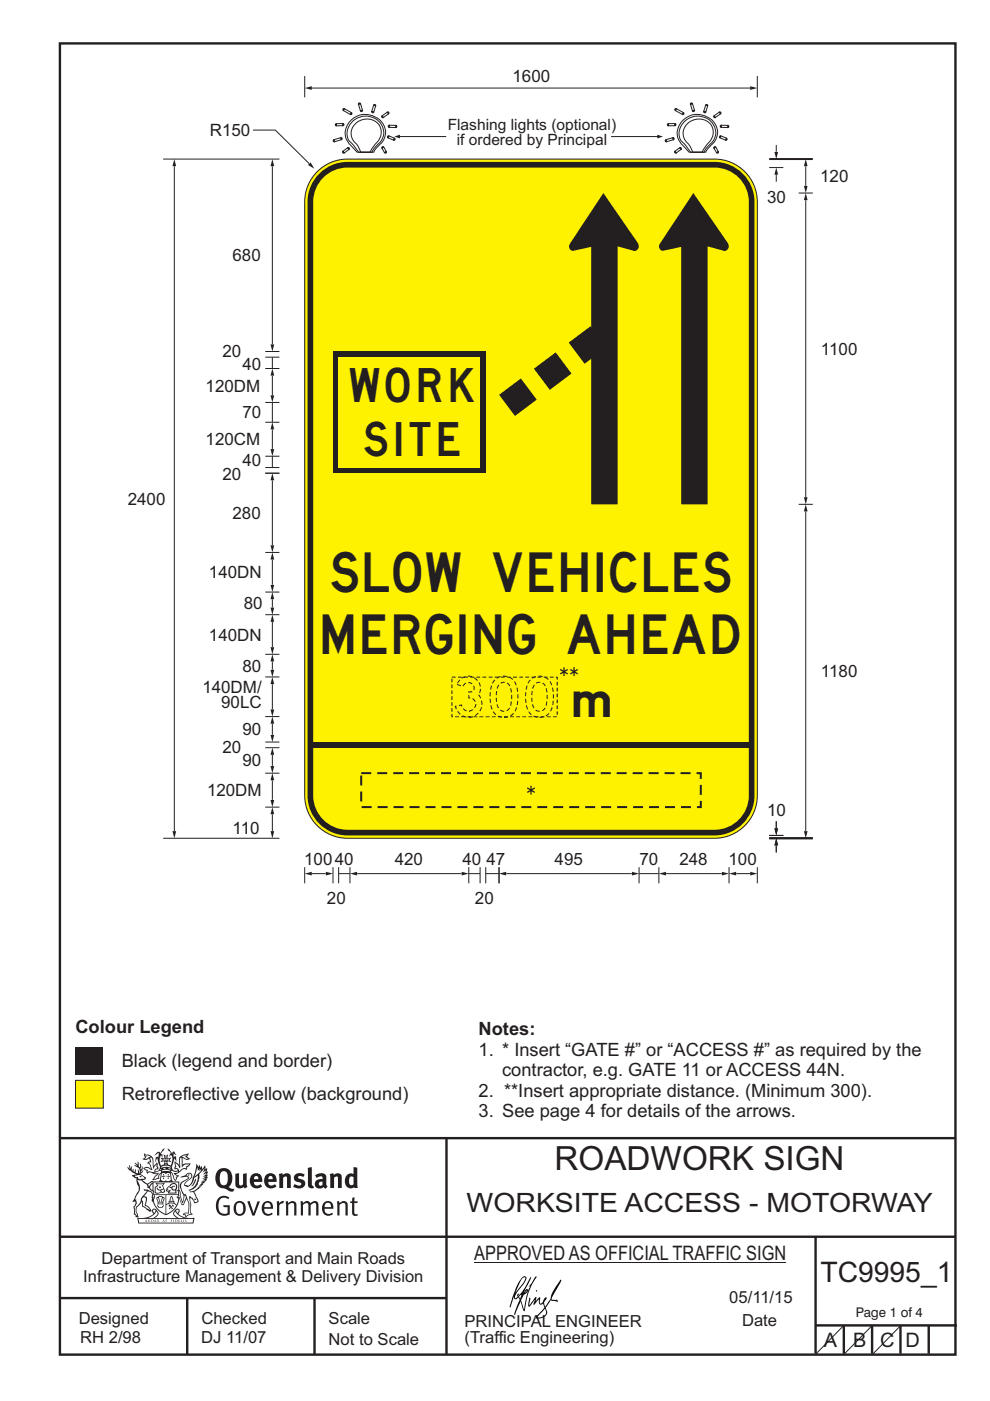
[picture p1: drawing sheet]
<svg xmlns="http://www.w3.org/2000/svg" width="210mm" height="297mm" viewBox="0 0 210 297" stroke-linecap="round" stroke-linejoin="round" font-family="sans-serif">
<g fill="none" stroke="#231f20" stroke-width=".51">
<path d="M12.7 9.2h190v278h-190zM12.7 241.3h189.9M94.7 241.4v45.8M12.7 275.2h82M12.7 262.2h190.1M39.7 275.2v12M66.7 275.2v12M173 262.2v24.8M173 281h30M179 281v6M185 281v6M191 281v6"/>
<path d="M197 281v6"/>
</g>
<g fill="#231f20">
<path d="M47 248.5a2.55 2.55 0 0 0 0 2.7l.3 .1a.81 .81 0 0 0 1-.9v-.6a1.04 1.04 0 0 0-1.1-1.5zM46.3 248.1a1.82 1.82 0 0 1 2.1-.2 1.82 1.82 0 0 1 .9 1.9 2.29 2.29 0 0 1-.8 1.9l.7 .3h.5l-.2 .6a2.87 2.87 0 0 1-2-.7 2.12 2.12 0 0 1-1.7-3.1z" fill-rule="evenodd"/>
<path d="M49.9 248.9l.8-.2v2a.46 .46 0 0 0 .2 .6 .46 .46 0 0 0 .7-.2v-2.2l.7-.2v2.4l.2 .5-.6 .4-.2-.3a1.02 1.02 0 0 1-1.2 .2 1.02 1.02 0 0 1-.6-1.1z" fill-rule="evenodd"/>
<path d="M54 249.5l-.1 .5h.9a.49 .49 0 0 0-.2-.6 .49 .49 0 0 0-.6 .1zM53.4 249.2a1.34 1.34 0 0 1 1.6-.3 1.34 1.34 0 0 1 .6 1.5v.2h-1.7a.77 .77 0 0 0 .5 .8 .77 .77 0 0 0 .9-.3l.3 .4a1.59 1.59 0 0 1-2.1 .2 1.59 1.59 0 0 1-.4-2z" fill-rule="evenodd"/>
<path d="M57 249.5l-.1 .5h.9a.49 .49 0 0 0-.2-.6 .49 .49 0 0 0-.6 .1zM56.4 249.2a1.34 1.34 0 0 1 1.6-.3 1.34 1.34 0 0 1 .7 1.5v.2h-1.8a.77 .77 0 0 0 .5 .8 .77 .77 0 0 0 .9-.3l.3 .4a1.59 1.59 0 0 1-2 .2 1.59 1.59 0 0 1-.5-2z" fill-rule="evenodd"/>
<path d="M59.1 248.9l.8-.2 .1 .4a.95 .95 0 0 1 1-.3 .95 .95 0 0 1 .7 .8v2.3h-.8v-2.3a.46 .46 0 0 0-.8 .1v2.2h-.9z" fill-rule="evenodd"/>
<path d="M62.5 249.1a1.75 1.75 0 0 1 2.1-.1l-.2 .5-.6-.2a.43 .43 0 0 0-.6 .3l.4 .3a1.04 1.04 0 0 1 1.2 1.2 1.04 1.04 0 0 1-1.4 .9l-1.2-.4 .3-.6 1 .4 .4-.4a.88 .88 0 0 0-1-.5l-.4-.2-.1-.4z" fill-rule="evenodd"/>
<path d="M65.3 247.6l.8-.2 .1 3.8 .2 .2 .2 .5a.88 .88 0 0 1-1-.1 .88 .88 0 0 1-.3-1z" fill-rule="evenodd"/>
<path d="M67.8 250.6a.43 .43 0 0 0-.1 .7 .43 .43 0 0 0 .7-.1v-.7zM66.8 249.2a1.7 1.7 0 0 1 2.4 .1v1.8l.3 .4-.4 .5-.5-.3a1.03 1.03 0 0 1-1.7-.2 1.03 1.03 0 0 1 .8-1.5h.7v-.4a.8 .8 0 0 0-1.2 .1z" fill-rule="evenodd"/>
<path d="M69.9 248.9l.8-.2 .1 .4a.95 .95 0 0 1 1-.3 .95 .95 0 0 1 .7 .8v2.3h-.8v-2.3a.46 .46 0 0 0-.8 .1v2.2h-.8z" fill-rule="evenodd"/>
<path d="M74.3 249.5a1.48 1.48 0 0 0 0 1.7l.4 .1 .3-.2v-1.5l-.3-.2zM75 247.4l.8 .2 .1 4.3h-.7l-.1-.2a1.26 1.26 0 0 1-1.4 0 1.26 1.26 0 0 1-.6-1.3 1.29 1.29 0 0 1 .5-1.3 1.29 1.29 0 0 1 1.4-.2z" fill-rule="evenodd"/>
<path d="M46.4 253.9a1.72 1.72 0 0 1 2.2 0l-.2 .3a1.24 1.24 0 0 0-1.4-.1 1.24 1.24 0 0 0-.7 1.3 1.49 1.49 0 0 0 1.3 2l.7-.2v-1.3h-.9l-.1-.4h1.4v2a1.93 1.93 0 0 1-2.2-.1 1.93 1.93 0 0 1-.7-2.2l.2-.7z" fill-rule="evenodd"/>
<path d="M50.3 255.2a1.65 1.65 0 0 0 .3 2.2 .99 .99 0 0 0 1-1.5 .78 .78 0 0 0-.4-.8 .78 .78 0 0 0-.9 .1zM50 254.9a1.33 1.33 0 0 1 1.6-.1 1.33 1.33 0 0 1 .5 1.5 1.31 1.31 0 0 1-1.3 1.5 1.31 1.31 0 0 1-1.3-1.6l.1-.5z" fill-rule="evenodd"/>
<path d="M52.5 254.7l.4-.1 .9 2.6 .8-2.5h.5l-1.1 3h-.5z" fill-rule="evenodd"/>
<path d="M56.2 255.2l-.2 .7h1.4a.7 .7 0 0 0-.3-.8 .7 .7 0 0 0-.9 .1zM55.9 255a1.22 1.22 0 0 1 1.5-.2 1.22 1.22 0 0 1 .5 1.5h-1.9a.93 .93 0 0 0 .5 1 .93 .93 0 0 0 1.2-.2l.1 .3a1.43 1.43 0 0 1-1.7 .1 1.43 1.43 0 0 1-.6-1.7z" fill-rule="evenodd"/>
<path d="M58.7 254.8l.4-.2 .1 .5 .4-.3 .6-.2-.2 .6a.66 .66 0 0 0-.8 .6v1.9h-.4z" fill-rule="evenodd"/>
<path d="M60.6 254.8l.4-.2 .1 .5a.94 .94 0 0 1 1-.4 .94 .94 0 0 1 .8 .7v2.3h-.5l-.1-2.5a.81 .81 0 0 0-1.2 .3v2.2h-.4z" fill-rule="evenodd"/>
<path d="M63.7 254.7l.5-.1 .1 .5 .4-.3a.78 .78 0 0 1 1.1 .3 .9 .9 0 0 1 1-.5 .9 .9 0 0 1 .7 .8v2.3h-.4l-.1-2.5a.67 .67 0 0 0-1.1 .3v2.2h-.5v-2.4l-.4-.2-.7 .4v2.2h-.5z" fill-rule="evenodd"/>
<path d="M69 255.2l-.2 .7h1.4a.7 .7 0 0 0-.3-.8 .7 .7 0 0 0-.9 .1zM68.7 255a1.22 1.22 0 0 1 1.5-.2 1.22 1.22 0 0 1 .5 1.5h-1.9a.93 .93 0 0 0 .5 1 .93 .93 0 0 0 1.2-.2l.1 .3a1.44 1.44 0 0 1-1.7 .1 1.44 1.44 0 0 1-.6-1.7z" fill-rule="evenodd"/>
<path d="M71.4 254.8l.5-.2 .1 .5a.94 .94 0 0 1 1-.4 .94 .94 0 0 1 .7 .7v2.3h-.4l-.1-2.5a.81 .81 0 0 0-1.2 .3v2.2h-.5z" fill-rule="evenodd"/>
<path d="M74.7 254l.5-.2v.9h.7l-.1 .4h-.7l.1 2.2 .1 .1h.5l.1 .3a.75 .75 0 0 1-1.2-.6v-2h-.4v-.4h.4z" fill-rule="evenodd"/>
<path d="M30.8 244.9l1.1 .3-.9 .5h-.4l.5-.5zM31.8 245.5l.2-.1a2.44 2.44 0 0 1 .4 2l.1 .4 .7-1-.1 .6 .3 .3a.57 .57 0 0 0-.6 .8l-1-.2-.5 .2 .1-.5-.7-.2 .6-.2 1 .5 .1-.1-.6-1.3-.2-.1 .5-.1zM30.7 244.5l-.2 .4 .3 .4-.6 .4a1.04 1.04 0 0 0 1.4-.1l.2 .7h-.4l-.2 .4a.94 .94 0 0 1 .9 1.1l-.2-.1a1.16 1.16 0 0 0-1.5-.1l.3 .4 .4 .2 .1 .5 .2 .2v-.2a.94 .94 0 0 1 1.1 .2h.9l-1.2 1.2a1.13 1.13 0 0 0 1.2-.2l.4-.1-.1-.4 .5-.7a.83 .83 0 0 0-.6 1.1l-.3-.1-.7 .3 1.1-1.4-.5 .2-.5-.1 1.3-.5-.2-.2-.8 .4v-.3l.2-.2 .3 .1 .1-.3-.2-.4v-.6l-.2-.3-.6 .9v-.7a1.42 1.42 0 0 0-1.7-1.8z" fill-rule="evenodd"/>
<path d="M38.5 245.3l.5-.3 .7-.1-.6 .3 .8 .5h-.3zM38.3 245.5h.2l.1 2a1.69 1.69 0 0 1 1.5-.7l-.7 .5 .1 .5a1.1 1.1 0 0 0-1.5 .6l-.1-.5-.2-.2h-.5l.2-.4-.2-.7a1.42 1.42 0 0 1 .8 1.1l.2-.1zM37.1 246.2l.1 1-.2 .3v.5l.6-.1 .1 .2a.96 .96 0 0 1-1.1-.1l-.1 .1a1.06 1.06 0 0 0 1.3 .2v.1a.72 .72 0 0 1-1 .2l.3 .5 .6 .3-.4 .1-.1 .7-.3-.4-.3-1.1-.4-.4 .4 .9a1.54 1.54 0 0 0 .6 1.2l.2-.3a.58 .58 0 0 1 .5-.7l.1-.2h-.3l-.4-.3 .9-.5a.93 .93 0 0 1 1.1-.5l.1 .2 .2-.1 .1-.5a.99 .99 0 0 0 .7-.9l-1.3 .1-.4 .3v-1.5l.9 .4 .8-.3h-.3l-.5-.4 .4-.7-.7 .2a1.46 1.46 0 0 0-1.3 2.1v.4l-.2-.4z" fill-rule="evenodd"/>
<path d="M35.6 248.9l.2 .1-.1 .4h.3l-.3 .1v.5l-.1-.6h-.3l.3-.1z" fill-rule="evenodd"/>
<path d="M34.6 248.9l.2 .1-.1 .3 .4 .1h-.4v.6l-.1-.5-.3-.1h.3z" fill-rule="evenodd"/>
<path d="M34.3 248.8a.57 .57 0 0 1 .9 .2 .57 .57 0 0 1 .9-.2l.2 1.4-.2 .1a.57 .57 0 0 1-.9-.1 .69 .69 0 0 1-1.1 0zM34.2 248.1l-.3 2.1-.2 .4h2.9l-.1-.4-.3-2.1h-.2v.3l-.8-.1-.9 .1 .1-.3z" fill-rule="evenodd"/>
<path d="M34.2 252.4a.3 .3 0 0 0 .6 0 .3 .3 0 0 0-.6 0zM33.3 251l.3 .3-.3 .3a.79 .79 0 0 0 0 1.3l.8-.2-.1-.3a.55 .55 0 0 1-.7-.6h.1l.1 .3 .4 .1 .8-.2-.4-.7 .4-.3-.7 .1zM33 250.7l1.1 .2 .9-.2-.4 .7 .4 1.1a.56 .56 0 0 1-.8 .3l-.2 .1a.73 .73 0 0 1-.9 .1 .73 .73 0 0 1-.3-.9v-.4l.5-.4z" fill-rule="evenodd"/>
<path d="M35.6 251.9l.7-.5a.58 .58 0 0 1 1-.1 .58 .58 0 0 1-.5 .9l-.2-.3a.43 .43 0 0 1 .6-.3v-.1a.57 .57 0 0 0-.8 .2l-.2-.1-.3 .2 .4 .1a.55 .55 0 0 0 .9 .5v.5h-1.3l.3-.4-.1-.2-.6 .1 .2-.2-.2-.1zM35.4 251.8l-.1 .2a.39 .39 0 0 0 .2 .7l.3-.1-.2 .5h1.9l-.1-.8a.86 .86 0 0 0-.1-1.4 .86 .86 0 0 0-1.3 .4z" fill-rule="evenodd"/>
<path d="M36 254.8h.8v.2h-.8zM36.4 253.8l.2 .8h-.4zM36.4 253.5l-.3 .5-.1 .6h-.2v.4l-.7 .4 .1 .2a1.48 1.48 0 0 1 2.2 .1l.2-.1-.6-.5v-.5h-.2l-.1-.6z" fill-rule="evenodd"/>
<path d="M35.8 255.4l.3 .1 .2 .3 .3-.2-.2-.2a.38 .38 0 0 1 .4 .5l-.1-.2-.3 .3 .3 .2-.3 .2-.1-.3-.4 .3-.1-.2 .4-.3-.2-.1-.1 .1z" fill-rule="evenodd"/>
<path d="M34.5 254h.2v.2l-.3 .6h-.1zM33.6 255.3h.9v.2a.55 .55 0 0 1-.8 .4v-.2h-.2zM33.4 254h.2l.2 .8h-.2zM33.6 255h.8l.1 .1-.8 .1zM33.8 253.7h.5l-.2 1.1h-.2zM33.3 253.8l-.1 .3 .3 1.2a.48 .48 0 0 0-.1 .5 .48 .48 0 0 0 .4 .3l.6-.1a.49 .49 0 0 0 .2-.7l.3-1.2-.1-.3a1.42 1.42 0 0 0-1.5 0z" fill-rule="evenodd"/>
<path d="M33.6 251.6h.5l.1 .3h-.4z" fill-rule="evenodd"/>
<path d="M41.3 250.1l.3-.2-.2 .9-.6 .7h-.2l.5-.7z" fill-rule="evenodd"/>
<path d="M39.7 249l.3-.2 .5 .2a.88 .88 0 0 1-.6 1.1 1.22 1.22 0 0 0-.8 1.3l.5 .2a.72 .72 0 0 0 .9-.4l.5-.8 .2-.6 .8-.6v.3a2.85 2.85 0 0 1-2 2.8l.1 .1a2.13 2.13 0 0 0 1.9-1.5l-.1-.2a2.01 2.01 0 0 0 .3-1.8l1.2-1.3-.4 1 .7-.5-.7 1 .8-.4-.8 .8 .7-.1-.9 .5 .8-.1-.8 .4h.7l-.8 .3 .3 .2h-.4l.2 .4-.4-.1 .2 .3h-.4l.1 .3h-.1a2.16 2.16 0 0 1-2 1l.1 .2h.4a.76 .76 0 0 1 .7 .7l.5 1.2-.6 .2a1.45 1.45 0 0 0-1.2-1.3l.3 1.8-.1 1.9 .4 .2a1.07 1.07 0 0 0-1.2 .4v-.3l-.5-.2a.87 .87 0 0 1 1-.1l.1-.7a4.4 4.4 0 0 0-.6-3.1l-.1-.3h-.2a2.16 2.16 0 0 1-.7-2.2l.3-.3 1.2-.8a.55 .55 0 0 0-.4-.7zM37.8 252.4a.76 .76 0 0 1 .3 1.1l.6 1.6 .4-1.7 .2 .1a.61 .61 0 0 1-.1 .9l-.3 .9h-.2l-.7-1.6-.3 .1a1.18 1.18 0 0 0 .1-1.4zM41.8 247.5l.2 .8 .3-.6v.6l.3-.5a1.9 1.9 0 0 1-1.1 1.4l-.3 .3zM38.2 249.6l1.4-.1 .2 .1v.3l-.5 .3a1.26 1.26 0 0 0-1 1.9l.2 .7a1.84 1.84 0 0 1 .2 2l-.4-1.3a.96 .96 0 0 0-.4-1.3l-.4 .3a.78 .78 0 0 1-.1 1.3l.2 .2h.4l.4 1.1a.38 .38 0 0 0 .2 .4 .38 .38 0 0 0 .4-.1l.6-1.2a2.94 2.94 0 0 1 .3 2.5v.5l-.8-.1-.3 .4v.2l.4-.1 .1 .4 .2 .1a1.02 1.02 0 0 1 1.3-.5l-.1-.4-.3-.1 .2-1.7-.3-1.4 .1 .1a1.14 1.14 0 0 1 .7 .9 .63 .63 0 0 0 .9-.2 .63 .63 0 0 0-.2-.8l-.6-1.3 .9-.6 .2-.3 .2-.1v-.2h.3l-.1-.3h.4l-.1-.3 .5-.1-.2-.2 .5-.4 .1-.2-.3 .1 .5-.6-.3 .1 .3-.6-.4 .1 .4-.5v-.3l-.3 .2 .1-.6v-.3l-.4 .3-.1-.8-.5 .8-.2-.7-.2 .5-.3-.8-.1 .6-.5-.8-.1 1.4-.7 1.9a1.81 1.81 0 0 1-.9 1.4l-.6-.2a1.75 1.75 0 0 1 1.1-1.2 .75 .75 0 0 0 .1-1.3 .75 .75 0 0 0-1.2 .5z" fill-rule="evenodd"/>
<path d="M41.2 254.2l.3-.1 .1 .3h-.4z" fill-rule="evenodd"/>
<path d="M29.4 258.4h11.6l-.2 .8h-11.3zM31.3 258.2l.5-.1a2.48 2.48 0 0 0 1.4-1.3l.2 .6-.5 .5-.4 .3zM32.5 256.6l.3-.2 .2 .2-.3 .6zM37.2 256.8a2.65 2.65 0 0 0 1.8 1.4h-1.1l-.5-.3-.5-.5zM37.4 256.6l.2-.2 .3 .2-.3 .6zM29.2 258.2l.1 1.2h11.7l.3-1.1-.2-.1a4.1 4.1 0 0 1-3.3-.9l.3-.4-.1-.5a1.06 1.06 0 0 0-1.3 .9l.2 .4 .6 .5h-4.7l.3-.1a.84 .84 0 0 0 .6-.7 .84 .84 0 0 0-.5-.9l-.3-.2-.5 .1-.1 .5 .3 .4a4.2 4.2 0 0 1-3.4 .9z" fill-rule="evenodd"/>
<path d="M31 258.7l.1 .2h-.2zM31 258.6l-.3 .5 .4-.1 .2 .1z" fill-rule="evenodd"/>
<path d="M31.3 258.6h.2v.4a.25 .25 0 0 0 .3-.1 .25 .25 0 0 0-.1-.3h.1a.29 .29 0 0 1 0 .4 .29 .29 0 0 1-.4 0 .29 .29 0 0 1 0-.4z" fill-rule="evenodd"/>
<path d="M32.2 258.6a.22 .22 0 0 1 .3 .2 .22 .22 0 0 1-.3 .2zM32 258.6v.5a.33 .33 0 0 0 .5-.1 .33 .33 0 0 0 0-.4 .33 .33 0 0 0-.5 0z" fill-rule="evenodd"/>
<path d="M32.9 258.7l.1 .2h-.2zM32.9 258.6l-.2 .5 .3-.1 .2 .1z" fill-rule="evenodd"/>
<path d="M33.3 258.6h.2v.2l.3-.2-.2 .2 .2 .3-.3-.2-.1 .2h-.1l.2-.3z" fill-rule="evenodd"/>
<path d="M34.7 258.7l.1 .2h-.2zM34.7 258.6l-.3 .5 .4-.1 .2 .1z" fill-rule="evenodd"/>
<path d="M35 258.6h.4h-.1v.5h-.2l.1-.5z" fill-rule="evenodd"/>
<path d="M36.2 258.6h.3h-.2v.2h.2h-.2l.1 .3h-.2z" fill-rule="evenodd"/>
<path d="M36.7 258.6h.2v.5h-.2z" fill-rule="evenodd"/>
<path d="M37.3 258.6a.22 .22 0 0 1 .3 .2 .22 .22 0 0 1-.3 .2zM37.1 258.6v.5a.33 .33 0 0 0 .5-.1 .33 .33 0 0 0 0-.4 .33 .33 0 0 0-.5 0z" fill-rule="evenodd"/>
<path d="M37.8 258.6h.3h-.1v.2h.1h-.1v.2l.1 .1h-.3z" fill-rule="evenodd"/>
<path d="M38.3 258.6h.3l-.1 .4 .2 .1h-.4z" fill-rule="evenodd"/>
<path d="M38.9 258.6h.2v.5h-.2z" fill-rule="evenodd"/>
<path d="M39.3 258.6h.2l-.2 .1 .2 .2-.1 .2h-.1v-.2l.2 .1z" fill-rule="evenodd"/>
<path d="M34.2 247.4a1.51 1.51 0 0 1 2 .2 2.67 2.67 0 0 0-2.1 0zM35.7 247.6l.4 .2 .1 .2-.4-.1zM34.6 247.7l.4-.1 .2 .2h-.4zM34 247.9l.3 .1-.3 .1zM34.9 246.9l.3-.2 .2 .2zM34.9 245.7h.2v.4h-.2zM35 245.1l.2 .2 .2-.2-.1 .4h-.2zM35.1 246.3h.2l.1 .4-.2-.2-.2 .2zM35.3 245.7h.2v.4h-.2zM34.4 245.7l.3 .1v.2l-.3 .1 .2-.2zM35.7 245.8l.3-.1-.2 .2 .2 .2-.4-.1zM32.7 244.9l1-.5-.1 1-.2-.1-.4 .1-.2 1.1 .5-1 .2 .9a1.84 1.84 0 0 1 .3 1.7l.4 .1a2.48 2.48 0 0 1 2.2 .1l.2-.3-.2-.7 .7-1.7 .4 .6-.2-1-.2-.1-.2 .3v-.9l.6 .4-.6-.7h-.3l-.1 .4-.5-.8-.5-.3 .2 .4 .5 .6-.4 .7 .4-.3a2.06 2.06 0 0 1 0 2.2l-.6-.2-.1-.6 .1-.1 .8 .2-.4-.5 .4-.5-.7 .2-.2-.2 .2-.7-.5 .4-.5-.4 .2 .7-.2 .2-.7-.2 .4 .5-.4 .5 .7-.2 .2 .1-.2 .6-.5 .2a2.02 2.02 0 0 1 0-2.2l.3 .5-.1-.6-.3-.1 .8-1.2-.5 .3-.4 .7-.2-.3a.8 .8 0 0 0-.8 .5z" fill-rule="evenodd"/>
<path d="M29.2 250.1l.3 .2a.61 .61 0 0 1 .8 .3l.3 .2a.8 .8 0 0 1 .6 1l.4 .1 .5 .6a1 1 0 0 1 .5 1l-.1 .7v-.5h-.1a.96 .96 0 0 0-.8-1.3l-.3-.2h-.6l-.1-.1-.2 .1 .2 .3h.5l-1.1 1.4-.2 .9-.4 .6a1.33 1.33 0 0 0-.5 1.8l.2 .5a1.26 1.26 0 0 1-.5-1.4l-.1-.4a1.56 1.56 0 0 0 .4-1.7l-.3 .2 .2-.5a3.2 3.2 0 0 0 .7-3zM30.4 253.9h.4a2.06 2.06 0 0 1-.1 1.6l.7 .5 .4 .5-.6-.2-.8-.6-.1-.9a.51 .51 0 0 1 .1-.9zM28.6 249.3a1.52 1.52 0 0 1 2.1 .6l-1.1 .1-.2-.1-.2-.4-.4 .1zM27.5 247v.8l-.3-.4-.2 .1a3.1 3.1 0 0 0 2 1.5l-1 .1 .5 .6 .5 .1v1.1a1.84 1.84 0 0 1-.2 2.5l-.4 .9-.4 .4 .3 .1 .4-.1 .1 .4-.2 .5-.3 .2 .1 1.8 .2-.1 .2 .6h.2l.4-.1-.1-.5a1.3 1.3 0 0 1-.1-1.6l.8-1.1 .2 1.1 .6 .2 .4 .6 .2-.2 .2 .4 .5-.1a1.85 1.85 0 0 0-1.2-1.3l.1-.3a1.39 1.39 0 0 0 0-1.5h-.5l.5-.6a.66 .66 0 0 1 .9-.4 .66 .66 0 0 1 .3 .9l-.1 .4h.2v.1l-.2 .3 .2 .5 .2-.3a2.24 2.24 0 0 0 .1-2.2 .73 .73 0 0 1-.7-.6 .73 .73 0 0 1 .5-.8l.1-.2a.94 .94 0 0 0-.9 .8 .48 .48 0 0 1-.1-.5 .48 .48 0 0 1 .5-.3l.5-.3a.51 .51 0 0 0-.8 .2l-.5 .3-1-.8 .6-.1 .1-.5-1.1-.7 .5-.4v-.4l-.5 .5 .1-.2a.69 .69 0 0 0 .2-1.1v.5l-.3 .2 .1-1.1-.3-.2 .1 .6-.1 .2-.4-1.2v.6l-.7-.3 .6 .6-.6-.2 .2 .3a1 1 0 0 1 .8 1.5l-.2-.8v.8l-.5-.2-.1-.7-.2 .6-.2-.1v-.6l-.2 .4-.2-.2 .1-.7-.2 .5z" fill-rule="evenodd"/>
<path d="M29.5 249.5l.3-.2 .3 .3z" fill-rule="evenodd"/>
<path d="M32.4 250.5h5.6v2l-.2-.1v-1.7h-5.2v2.5h5.2v-.8l.1 .2-.1 1.1v-.3h-2.5v4a4.1 4.1 0 0 0 2.6-3.6l.1-.1a4 4 0 0 1-2.8 3.9 4.2 4.2 0 0 1-2.8-4.7l.1 1.3 .1-.1a3.8 3.8 0 0 0 2.5 3.3v-4h-2.5l-.2-.9z" fill-rule="evenodd"/>
<circle cx="40" cy="249.1" r=".17"/>
</g>
<path d="M100.6 267.7h66.2M179 281l-6.1 6.2" fill="none" stroke="#231f20" stroke-width=".21"/>
<g fill="#000">
<path d="M111.6 273.7l.2-.2-.5 .7zM110.4 274.5l.2 .1-.3 .8-.2-.5zM110.9 270.9h.5a9.3 9.3 0 0 1-2 3.1l-.1 .3 1-2.5zM110.6 271a14.7 14.7 0 0 0-2.2 4.9l-.3 1.2 .1 .1 .8-2.3a.42 .42 0 0 0 .2 .6 .42 .42 0 0 0 .6-.3l.2-.1 .2 .5-1.1 3.2h.2l1.1-2.9 .6 1.9 .2 .2 .2-.5a13.5 13.5 0 0 1 2-6.2l.4-.5-.1-.2-1.6 2.1 .4-.1a14.9 14.9 0 0 0-1.3 5.1l-.4-1.1a1.39 1.39 0 0 1 .2-1.9l.1-.2a.92 .92 0 0 0 .8-1.2 .75 .75 0 0 0-.8 .7l-.1 .2 1.6-3.4h-.1l-.4 .7a10.5 10.5 0 0 1-2.2 3.3l.2-.5a.32 .32 0 0 0-.4 .2 .32 .32 0 0 0 .1 .4l-.5 .4a3.2 3.2 0 0 1 1.1-2.3l.5-.6a2.49 2.49 0 0 0 .7-1.6l-.4-.2z" fill-rule="evenodd"/>
<path d="M113.7 273.6l.3 .2h-.3z" fill-rule="evenodd"/>
<path d="M115.6 277.5a1.15 1.15 0 0 1 .1 1.3 1.15 1.15 0 0 1-1.2 .5l-.6 .1zM112.2 275.2l-.2 1.6 .2 .2 1.2-1.5-.2 1.1 1.1-1.1a.94 .94 0 0 0 .4 1.1l.5-.3 .3 .9-1.2 1.3a.98 .98 0 0 0-.5 1 1.9 1.9 0 0 0 2.3-1.3l-.1-.2a1.02 1.02 0 0 1 .2-1.4l.6-1 1.5 .3-.2-.4v.2l-1.1-.1v-.3l2-3.6 .1-.2-.2-.2-1.7 2.8a6.6 6.6 0 0 1-1.6 2.9l-.1-.2a1.01 1.01 0 0 1 .4-1.4l.1-.2-.3-.1-.4 .4-.1 .5-.6 .4-.1-.4 .1-.9-.2-.1-.9 1 .3-1h-.2l-1.4 1.8 .3-1.5v-.1z" fill-rule="evenodd"/>
</g>
<path d="M16 222h5.9v5.9h-5.9z" fill="#231f20"/>
<path d="M16 229.1h5.9v5.8h-5.9z" fill-rule="evenodd" fill="#fff200" stroke="#231f20" stroke-width=".21"/>
<path d="M185 281l-6.1 6.2M191 281l-6 6.2" fill="none" stroke="#231f20" stroke-width=".21"/>
<path d="M67.3 36.4a9 9 0 0 1 6.4-2.7h77.9a9.1 9.1 0 0 1 9 9.1v125.9a9.1 9.1 0 0 1-9 9h-77.9a9.1 9.1 0 0 1-9.1-9v-125.9a9 9 0 0 1 2.7-6.4z" fill-rule="evenodd" fill="#fff200" stroke="#231f20" stroke-width=".21"/>
<path d="M67.7 36.8a8.4 8.4 0 0 1 6-2.5h77.9a8.5 8.5 0 0 1 8.4 8.5v125.9a8.5 8.5 0 0 1-8.4 8.4h-77.9a8.5 8.5 0 0 1-8.5-8.4v-125.9a8.4 8.4 0 0 1 2.5-6z" fill-rule="evenodd" fill="#231f20"/>
<path d="M68.2 38a7.2 7.2 0 0 1 5.5-2.5h77.9a7.3 7.3 0 0 1 7.2 7.3v125.9a7.3 7.3 0 0 1-7.2 7.2h-77.9a7.3 7.3 0 0 1-7.3-7.2v-125.9a7.2 7.2 0 0 1 1.8-4.8z" fill-rule="evenodd" fill="#fff200"/>
<g fill="#231f20">
<path d="M147.1 40.9l7.2 10.6a1.01 1.01 0 0 1 .2 1.1 1.01 1.01 0 0 1-1.1 .5l-3.3-.9v54.7h-5.6v-54.6l-3.7 .8a.93 .93 0 0 1-.9-.5 .93 .93 0 0 1 .1-1z" fill-rule="evenodd"/>
<path d="M120.6 72.6l4.6-3.4 3.4 4.5-4.6 3.4zM113.2 78.2l4.7-3.5 3.3 4.5-4.6 3.5zM105.9 83.7l4.6-3.5 3.3 4.5-4.6 3.5z" fill-rule="evenodd"/>
<path d="M128 40.9l7.2 10.6a1.01 1.01 0 0 1 .2 1.1 1.01 1.01 0 0 1-1.1 .5l-3.3-.9v54.7h-5.6v-54.6l-3.7 .8a.93 .93 0 0 1-.9-.5 .93 .93 0 0 1 .1-1z" fill-rule="evenodd"/>
</g>
<path d="M129.6 29h10" fill="none" stroke="#231f20" stroke-width=".21"/>
<path d="M139.4 28.6l1.2 .4-1.2 .3z" fill="#231f20"/>
<path d="M84.7 29h9.9" fill="none" stroke="#231f20" stroke-width=".21"/>
<path d="M83.6 29l1.2-.4v.7z" fill="#231f20"/>
<path d="M66 157.3h92.9v1.2h-92.9z" fill="#231f20"/>
<g fill="none" stroke="#231f20" stroke-width=".21">
<path d="M66.2 18.7h92.9M70.7 29.7l.2 .4-.2-.1zM70.8 29.6l1.5-.4 .1 .4-1.5 .5zM71.2 26.3l.1-.1v.5l-.2-.2zM71.3 26.2h1.4v.4l-1.4 .1zM72.3 29.2a.23 .23 0 0 1 .3 .1 .23 .23 0 0 1-.2 .3zM72.7 26.2a.23 .23 0 0 1 .3 .2 .23 .23 0 0 1-.3 .2zM72.7 32.1l1.1-.8 .2 .4-1 .7zM72.7 32.1l.3 .3a.23 .23 0 0 1-.3 0 .23 .23 0 0 1 0-.3zM72.8 23.1l.2-.1-.2 .4zM73 23l1.5 .9-.2 .4-1.5-.9zM73.8 31.3a.23 .23 0 0 1 .3 .1 .23 .23 0 0 1-.1 .3z"/>
<path d="M74.2 25.8a4.4 4.4 0 0 1 4.5-1.4 4.4 4.4 0 0 1 3.1 3.6 4.2 4.2 0 0 1-1.9 3.3l-.6 1h-3.6l-1.3-1.4a3.4 3.4 0 0 1-.2-5.1zM74.5 23.9a.22 .22 0 0 1 .1 .3 .22 .22 0 0 1-.3 .1zM74.7 25.9a3.9 3.9 0 0 1 4.2-1.1 3.9 3.9 0 0 1 2.5 3.6 4 4 0 0 1-1.8 2.7l-.7 1.2h-2.8l-1.2-1.6a3.1 3.1 0 0 1-.2-4.8zM75.4 26.2a3.3 3.3 0 0 1 5.3 .8 3.6 3.6 0 0 1-1.4 3.9l-.8 1.4h-2l-.7-1.6a2.87 2.87 0 0 1-.4-4.5zM76 22.1l.5-.1 .4 1.4-.4 .1zM76.1 21.9l.4 .1-.5 .1zM76.5 23.5l.4-.1a.23 .23 0 0 1-.2 .3 .23 .23 0 0 1-.2-.2zM78.8 23.6l.5 .2-.2 .1zM79.3 22.3l.4 .1-.4 1.4-.5-.2zM79.3 22.2h.3l.1 .2zM81 31.4l.4-.2 .5 .9-.3 .3zM81 31.2h.4l-.4 .2z"/>
<path d="M81 24.6l1.2-.8 .2 .3-1.1 .8zM81 24.6l.3 .3a.22 .22 0 0 1-.3 0 .22 .22 0 0 1 0-.3zM81.6 32.4l.3-.3a.22 .22 0 0 1 0 .3 .22 .22 0 0 1-.3 0zM82.2 23.8a.22 .22 0 0 1 .3 0 .22 .22 0 0 1-.1 .3zM82.2 28.9l.3-.1-.2 .4zM82.4 26.6h.2v.4l-.2-.1zM82.5 28.8l1.2 .5-.2 .4-1.2-.5zM82.6 26.6h1.4l-.1 .4h-1.4zM83.7 29.3a.23 .23 0 0 1 .1 .3 .23 .23 0 0 1-.3 .1zM84 26.6a.22 .22 0 0 1 .2 .2 .22 .22 0 0 1-.3 .2zM141.2 29.7l.2 .4-.3-.1zM141.2 29.6l1.5-.4 .1 .4-1.4 .5z"/>
<path d="M141.6 26.3l.2-.1v.5l-.2-.2zM141.8 26.2h1.3l.1 .4-1.4 .1zM142.7 29.2a.23 .23 0 0 1 .3 .1 .23 .23 0 0 1-.2 .3zM143.1 26.2a.23 .23 0 0 1 .3 .2 .23 .23 0 0 1-.2 .2zM143.2 32.1l1-.8 .2 .4-1 .7zM143.2 32.1l.2 .3a.23 .23 0 0 1-.3 0 .23 .23 0 0 1 .1-.3zM143.2 23.1l.3-.1-.3 .4zM143.5 23l1.5 .9-.3 .4-1.5-.9zM144.2 31.3a.23 .23 0 0 1 .3 .1 .23 .23 0 0 1-.1 .3zM144.6 25.8a4.4 4.4 0 0 1 4.5-1.4 4.4 4.4 0 0 1 3.1 3.6 4.2 4.2 0 0 1-1.8 3.3l-.7 1h-3.5l-1.3-1.4a3.4 3.4 0 0 1-.3-5.1zM145 23.9a.22 .22 0 0 1 0 .3 .22 .22 0 0 1-.3 .1zM145.1 25.9a3.9 3.9 0 0 1 4.2-1.1 3.9 3.9 0 0 1 2.5 3.6 4 4 0 0 1-1.7 2.7l-.8 1.2h-2.8l-1.2-1.6a3.1 3.1 0 0 1-.2-4.8z"/>
<path d="M145.9 26.2a3.3 3.3 0 0 1 5.2 .8 3.6 3.6 0 0 1-1.4 3.9l-.8 1.4h-2l-.7-1.6a2.87 2.87 0 0 1-.3-4.5zM146.4 22.1l.5-.1 .4 1.4-.4 .1zM146.5 21.9l.4 .1-.5 .1zM146.9 23.5l.4-.1a.23 .23 0 0 1-.2 .3 .23 .23 0 0 1-.2-.2zM149.3 23.6l.4 .2-.2 .1zM149.7 22.3l.4 .1-.4 1.4-.4-.2zM149.7 22.2h.3l.1 .2zM151.4 31.4l.4-.2 .6 .9-.4 .3zM151.5 31.2h.3l-.4 .2zM151.5 24.6l1.1-.8 .2 .3-1.1 .8zM151.5 24.6l.2 .3a.22 .22 0 0 1-.3 0 .22 .22 0 0 1 .1-.3zM152 32.4l.4-.3a.22 .22 0 0 1-.1 .3 .22 .22 0 0 1-.3 0z"/>
<path d="M152.6 23.8a.22 .22 0 0 1 .3 0 .22 .22 0 0 1-.1 .3zM152.6 28.9l.3-.1-.2 .4zM152.8 26.6h.2v.4l-.2-.1zM152.9 28.8l1.2 .5-.2 .4-1.2-.5zM153 26.6h1.4v.4h-1.4zM154.1 29.3a.23 .23 0 0 1 .1 .3 .23 .23 0 0 1-.3 .1zM154.4 26.6a.22 .22 0 0 1 .2 .2 .22 .22 0 0 1-.2 .2z"/>
</g>
<g fill="#231f20">
<path d="M64.6 18.7l1.5-.4v.8z"/>
<path d="M159.1 18.3l1.5 .4-1.5 .4z"/>
</g>
<path d="M64.6 16.1v4.5M160.6 16.1v4.5M53.7 27.6h4.7l7.2 7.1" fill="none" stroke="#231f20" stroke-width=".21"/>
<path d="M65.9 34.4l.8 1.4-1.4-.8z" fill="#231f20"/>
<path d="M70.6 74.5h32.4v25.8h-32.4z" fill="#231f20"/>
<path d="M71.8 75.7h30v23.4h-30z" fill="#fff200"/>
<path d="M164.6 37.1v1.4" fill="none" stroke="#231f20" stroke-width=".21"/>
<path d="M164.6 35.5l.4 1.5h-.7z" fill="#231f20"/>
<path d="M164.6 30.7v1.5" fill="none" stroke="#231f20" stroke-width=".21"/>
<path d="M164.3 32.2h.7l-.4 1.5z" fill="#231f20"/>
<path d="M164.6 174.1v1.5" fill="none" stroke="#231f20" stroke-width=".21"/>
<path d="M164.3 175.6h.7l-.4 1.5z" fill="#231f20"/>
<path d="M163.1 35.5h3M163.1 33.7h9.3M170.9 108.5v67.7M163.1 177.1h3" fill="none" stroke="#231f20" stroke-width=".21"/>
<g fill="#231f20">
<path d="M170.5 176.2h.8l-.4 1.5z"/>
<path d="M170.9 106.9l.4 1.5h-.8z"/>
</g>
<path d="M170.9 42.5v62.9" fill="none" stroke="#231f20" stroke-width=".21"/>
<g fill="#231f20">
<path d="M170.5 105.4h.8l-.4 1.5z"/>
<path d="M170.9 40.9l.4 1.5h-.8z"/>
</g>
<path d="M170.9 35.3v4.1" fill="none" stroke="#231f20" stroke-width=".21"/>
<g fill="#231f20">
<path d="M170.5 39.4h.8l-.4 1.5z"/>
<path d="M170.9 33.7l.4 1.5h-.8z"/>
</g>
<path d="M169.4 40.9h3M169.4 106.9h3M164.6 174.1v1.5" fill="none" stroke="#231f20" stroke-width=".21"/>
<path d="M164.3 175.6h.7l-.4 1.5z" fill="#231f20"/>
<path d="M57.8 172.7v3.5M163.1 177.1h3" fill="none" stroke="#231f20" stroke-width=".21"/>
<g fill="#231f20">
<path d="M57.4 176.2h.8l-.4 1.5z"/>
<path d="M57.8 171.1l.4 1.5h-.8z"/>
</g>
<path d="M57.8 165.5v4.1" fill="none" stroke="#231f20" stroke-width=".21"/>
<g fill="#231f20">
<path d="M57.4 169.6h.8l-.4 1.5z"/>
<path d="M57.8 163.9l.4 1.5h-.8z"/>
</g>
<path d="M57.8 35.3v37.7" fill="none" stroke="#231f20" stroke-width=".21"/>
<g fill="#231f20">
<path d="M57.4 73h.8l-.4 1.5z"/>
<path d="M57.8 33.7l.4 1.5h-.8z"/>
</g>
<path d="M57.8 160.1v2.3" fill="none" stroke="#231f20" stroke-width=".21"/>
<g fill="#231f20">
<path d="M57.4 162.4h.8l-.4 1.5z"/>
<path d="M57.8 158.5l.4 1.5h-.8z"/>
</g>
<path d="M57.8 153.5v2.3" fill="none" stroke="#231f20" stroke-width=".21"/>
<g fill="#231f20">
<path d="M57.4 155.8h.8l-.4 1.5z"/>
<path d="M57.8 151.9l.4 1.5h-.8z"/>
</g>
<path d="M57.8 140.3v1.7" fill="none" stroke="#231f20" stroke-width=".21"/>
<g fill="#231f20">
<path d="M57.4 142h.8l-.4 1.5z"/>
<path d="M57.8 138.7l.4 1.5h-.8z"/>
</g>
<path d="M57.8 127.1v1.7" fill="none" stroke="#231f20" stroke-width=".21"/>
<g fill="#231f20">
<path d="M57.4 128.8h.8l-.4 1.5z"/>
<path d="M57.8 125.5l.4 1.5h-.8z"/>
</g>
<path d="M57.8 145.1v5.3" fill="none" stroke="#231f20" stroke-width=".21"/>
<g fill="#231f20">
<path d="M57.4 150.4h.8l-.4 1.5z"/>
<path d="M57.8 143.5l.4 1.5h-.8z"/>
</g>
<path d="M57.8 131.9v5.3" fill="none" stroke="#231f20" stroke-width=".21"/>
<g fill="#231f20">
<path d="M57.4 137.2h.8l-.4 1.5z"/>
<path d="M57.8 130.3l.4 1.5h-.8z"/>
</g>
<path d="M57.8 118.7v5.3" fill="none" stroke="#231f20" stroke-width=".21"/>
<g fill="#231f20">
<path d="M57.4 124h.8l-.4 1.5z"/>
<path d="M57.8 117.1l.4 1.5h-.8z"/>
</g>
<path d="M57.8 101.9v13.7" fill="none" stroke="#231f20" stroke-width=".21"/>
<g fill="#231f20">
<path d="M57.4 115.6h.8l-.4 1.5z"/>
<path d="M57.8 100.3l.4 1.5h-.8z"/>
</g>
<g fill="none" stroke="#231f20" stroke-width=".21">
<path d="M34.6 33.7h24.7M37 35.3v140.9M56.3 117.1h3M56.3 138.7h3M56.3 125.5h3M56.3 130.3h3M56.3 158.5h3M56.3 157.3h3M56.3 151.9h3M56.3 143.5h3M34.6 177.7h24.7M56.3 171.1h3"/>
<path d="M56.3 163.9h3"/>
</g>
<g fill="#231f20">
<path d="M36.6 176.2h.8l-.4 1.5z"/>
<path d="M37 33.7l.4 1.5h-.8z"/>
</g>
<path d="M57.8 91.1v4.1" fill="none" stroke="#231f20" stroke-width=".21"/>
<g fill="#231f20">
<path d="M57.4 95.2h.8l-.4 1.5z"/>
<path d="M57.8 89.5l.4 1.5h-.8z"/>
</g>
<path d="M57.8 79.7v4.1" fill="none" stroke="#231f20" stroke-width=".21"/>
<g fill="#231f20">
<path d="M57.4 83.8h.8l-.4 1.5z"/>
<path d="M57.8 78.1l.4 1.5h-.8z"/>
</g>
<path d="M56.3 78.1h3M56.3 75.7h3M56.3 74.5h3M57.8 75.7v2.4M56.3 99.1h3M56.3 96.7h3M56.3 85.3h3M56.3 89.5h3M57.8 85.3v4.2M57.8 96.7v2.4M56.3 100.3h3M156.2 185.2h2.9" fill="none" stroke="#231f20" stroke-width=".21"/>
<g fill="#231f20">
<path d="M154.6 185.2l1.5-.4v.8z"/>
<path d="M159.1 184.8l1.5 .4-1.5 .4z"/>
</g>
<path d="M66.2 185.2h2.9" fill="none" stroke="#231f20" stroke-width=".21"/>
<g fill="#231f20">
<path d="M64.6 185.2l1.5-.4v.8z"/>
<path d="M69.1 184.8l1.5 .4-1.5 .4z"/>
</g>
<path d="M135.5 185.2h4.2M141.3 185.2h11.8" fill="none" stroke="#231f20" stroke-width=".21"/>
<g fill="#231f20">
<path d="M139.7 185.2l1.6-.4v.8z"/>
<path d="M153.1 184.8l1.5 .4-1.5 .4z"/>
</g>
<path d="M107.4 185.2h26.6" fill="none" stroke="#231f20" stroke-width=".21"/>
<g fill="#231f20">
<path d="M105.8 185.2l1.6-.4v.8z"/>
<path d="M134 184.8l1.5 .4-1.5 .4z"/>
</g>
<g fill="none" stroke="#231f20" stroke-width=".21">
<path d="M164.6 179.3v1.4M64.6 183.9v3.4M70.6 183.9v3.4M71.8 183.9v3.4M71.8 185.2h2.4M74.2 183.9v3.4M99.4 183.9v3.4M99.4 185.2h2.4M101.8 183.9v3.4M103 183.9v3.4M103 185.2h2.8M105.8 183.9v3.4"/>
<path d="M135.5 183.9v3.4M139.7 183.9v3.4M154.6 183.9v3.4M160.6 183.9v3.4"/>
</g>
<path d="M164.6 177.7l.4 1.5h-.7z" fill="#231f20"/>
<path d="M163.1 177.7h9.3M75.8 185.2h22.1" fill="none" stroke="#231f20" stroke-width=".21"/>
<g fill="#231f20">
<path d="M74.2 185.2l1.5-.4v.8z"/>
<path d="M97.9 184.8l1.5 .4-1.5 .4z"/>
</g>
<path d="M164.6 179.3v1.4M105.8 183.9v3.4" fill="none" stroke="#231f20" stroke-width=".21"/>
<path d="M164.6 177.7l.4 1.5h-.7z" fill="#231f20"/>
<path d="M163.1 177.7h9.3" fill="none" stroke="#231f20" stroke-width=".21"/>
<path d="M76.6 163.9h72v7.2h-72z" fill="none" stroke="#231f20" stroke-width=".42" stroke-dasharray="2.1 1.3" stroke-linecap="butt"/>
<g fill="#231f20">
<path d="M111.9 166.9l.6 .4v-.7h.3v.7l.5-.4 .2 .3-.6 .3 .6 .4-.2 .2-.5-.3v.7h-.3v-.7l-.6 .3-.1-.2 .6-.4-.6-.3z"/>
<path d="M118.9 141.8l.6 .4v-.7h.3v.7l.5-.4 .2 .3-.6 .3 .6 .4-.2 .2-.5-.3v.6h-.3v-.6l-.6 .3-.1-.2 .6-.4-.6-.3z"/>
<path d="M121 141.8l.6 .4v-.7h.3v.7l.6-.4 .1 .3-.6 .3 .6 .4-.1 .2-.6-.3v.6h-.3v-.6l-.6 .3-.1-.2 .6-.4-.6-.3z"/>
</g>
<path d="M95.8 143.6h22.4v8.4h-22.4z" fill="none" stroke="#231f20" stroke-width=".21" stroke-dasharray=".8 .5" stroke-linecap="butt"/>
<g font-size="8.4" fill="#231f20">
<text x="70.3" y="125.5">SLOW VEHICLES</text>
<text x="68.4" y="138.7">MERGING AHEAD</text>
<text x="96.6" y="151.9">300</text>
</g>
<g font-size="7.2" fill="#231f20">
<text x="74.2" y="85.2">WORK</text>
<text x="77.3" y="96.6">SITE</text>
</g>
<text font-size="7.1" fill="#231f20" x="117.6" y="248.1">ROADWORK SIGN</text>
<text font-size="6" fill="#231f20" x="174" y="271.8">TC9995_1</text>
<text font-size="5.6" fill="#231f20" x="99" y="257">WORKSITE ACCESS - MOTORWAY</text>
<text font-size="5.4" fill="#231f20" x="121.7" y="152">m</text>
<g font-size="4.2" fill="#231f20">
<text x="100.6" y="267.2">APPROVED AS OFFICIAL TRAFFIC SIGN</text>
<text x="174.7" y="285.6">A</text>
<text x="181" y="285.6">B</text>
<text x="186.7" y="285.6">C</text>
<text x="192.1" y="285.6">D</text>
</g>
<g font-size="3.9" fill="#231f20">
<text x="16" y="219">Colour Legend</text>
<text x="101.5" y="219.5">Notes:</text>
<text x="25.8" y="226.2">Black (legend and border)</text>
<text x="101.5" y="223.9">1. * Insert “GATE #” or “ACCESS #” as required by the</text>
<text x="25.8" y="233.2">Retroreflective yellow (background)</text>
<text x="101.5" y="232.5">2. **Insert appropriate distance. (Minimum 300).</text>
<text x="106.5" y="228.2">contractor, e.g. GATE 11 or ACCESS 44N.</text>
<text x="101.5" y="236.9">3. See page 4 for details of the arrows.</text>
</g>
<g font-size="3.6" fill="#231f20">
<text x="108.7" y="17.5">1600</text>
<text x="44.5" y="28.8">R150</text>
<text x="174" y="38.6">120</text>
<text x="162.7" y="43">30</text>
<text x="49.3" y="55.4">680</text>
<text x="47.2" y="75.7">20</text>
<text x="174.1" y="75.2">1100</text>
<text x="43.6" y="83">120DM</text>
<text x="51.4" y="78.5">40</text>
<text x="51.4" y="88.7">70</text>
<text x="43.6" y="94.4">120CM</text>
<text x="47.2" y="101.8">20</text>
<text x="51.4" y="98.9">40</text>
<text x="27.1" y="107">2400</text>
<text x="49.3" y="110">280</text>
<text x="44.3" y="122.6">140DN</text>
<text x="51.7" y="129.2">80</text>
<text x="44.3" y="135.8">140DN</text>
<text x="51.4" y="142.4">80</text>
<text x="174.1" y="143.6">1180</text>
<text x="42.9" y="146.9">140DM/</text>
<text x="46.9" y="150.1">90LC</text>
<text x="51.4" y="155.9">90</text>
<text x="47.2" y="159.7">20</text>
<text x="51.4" y="162.5">90</text>
<text x="43.9" y="168.8">120DM</text>
<text x="162.7" y="173">10</text>
<text x="49.3" y="176.7">110</text>
<text x="64.5" y="183.4">10040</text>
<text x="83.7" y="183.4">420</text>
<text x="98.1" y="183.4">40</text>
<text x="103.2" y="183.4">47</text>
<text x="117.6" y="183.4">495</text>
<text x="135.6" y="183.4">70</text>
<text x="144.1" y="183.4">248</text>
<text x="154.5" y="183.4">100</text>
<text x="69.3" y="191.6">20</text>
<text x="100.7" y="191.6">20</text>
</g>
<g font-size="3.5" fill="#231f20">
<text x="21.5" y="267.9">Department of Transport and Main Roads</text>
<text x="17.7" y="271.8">Infrastructure Management &amp; Delivery Division</text>
<text x="16.7" y="280.7">Designed</text>
<text x="42.7" y="280.7">Checked</text>
<text x="69.7" y="280.7">Scale</text>
<text x="98.5" y="281.4">PRINCIPAL ENGINEER</text>
<text x="154.7" y="276.2">05/11/15</text>
<text x="157.4" y="281.2">Date</text>
<text x="17" y="284.8">RH 2/98</text>
<text x="42.7" y="284.8">DJ 11/07</text>
<text x="69.7" y="285.2">Not to Scale</text>
<text x="98.5" y="284.8">(Traffic Engineering)</text>
</g>
<g font-size="3.3" fill="#231f20">
<text x="95" y="27.6">Flashing lights (optional)</text>
<text x="96.9" y="30.8">if ordered by Principal</text>
</g>
<text font-size="2.8" fill="#231f20" x="181.5" y="279.3">Page 1 of 4</text>
</svg>
